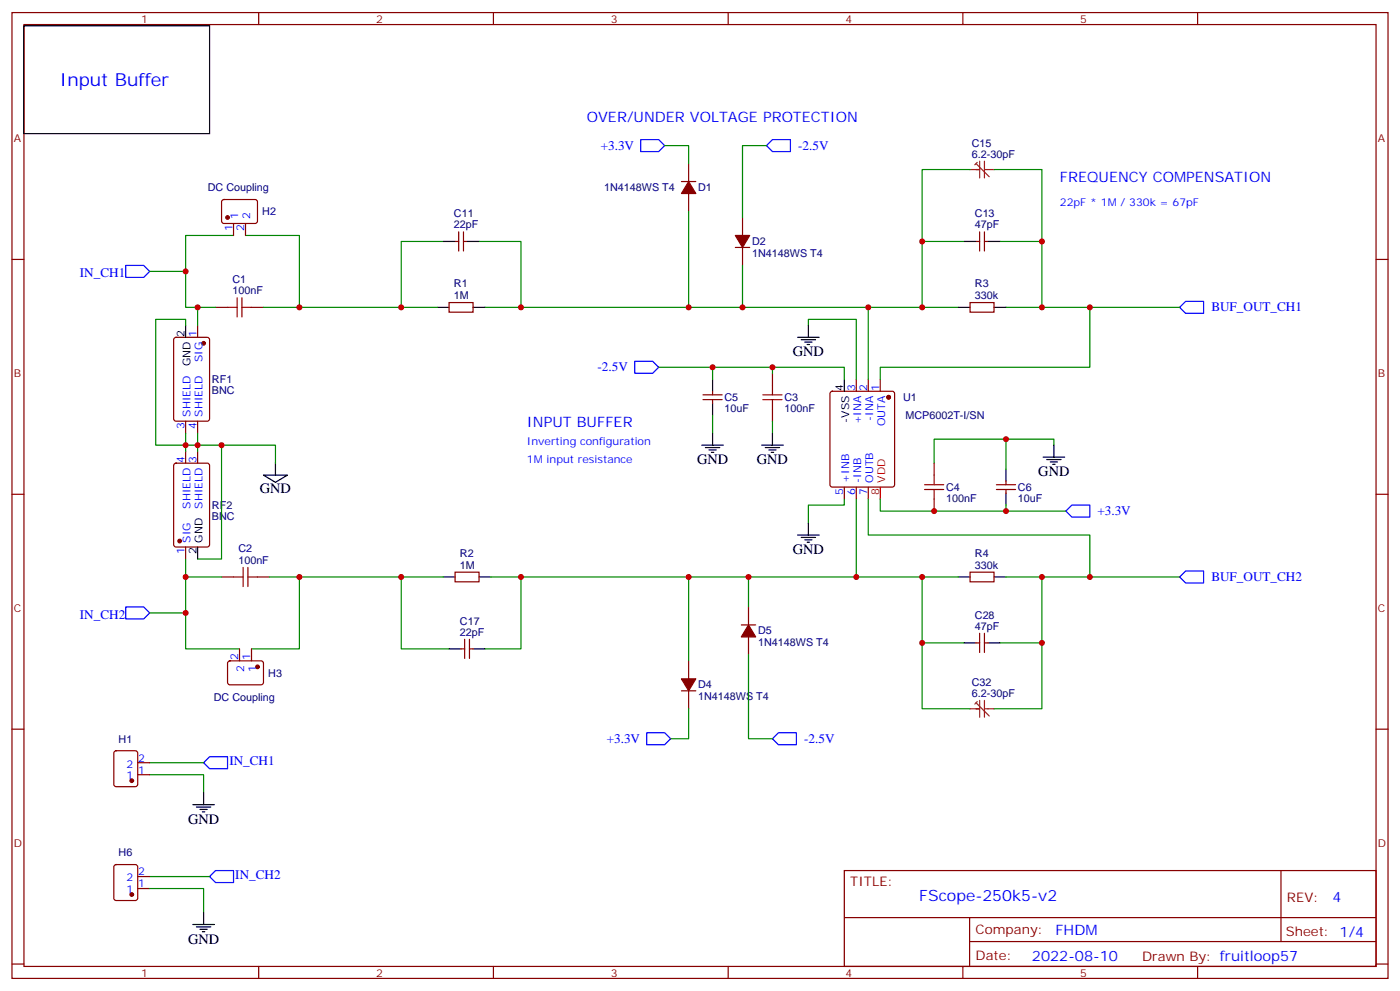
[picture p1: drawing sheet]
<svg xmlns="http://www.w3.org/2000/svg" width="412mm" height="292mm" viewBox="0 0 412 292" stroke-linecap="round" stroke-linejoin="round" font-family="sans-serif">
<g fill="none" stroke="#870000" stroke-width=".35">
<path d="M3.5 3.7h405.4v284.3h-405.4zM7.1 7.2h398.2v277.3h-398.2zM76.2 3.7v3.5M145.3 3.7v3.5M214.5 3.7v3.5M283.6 3.7v3.5M352.8 3.7v3.5M65.5 58.9l.5-.2 9.4 .1 .4 .6v6l-.7 .4-9.4-.1-.4-.6v-5.7zM200.7 53.4h4.3M202.8 48.2v5.2M202.8 57v5.3M3.5 76.4h3.6"/>
<path d="M68.8 65.8v3.5M72.3 65.8v3.5M134.1 71.1h1M135.1 68.3v5.6M136.5 71.1h1.1M136.5 68.3v5.6M216.6 72.8h4.2M218.7 64v5.3M218.7 72.8v5.3M287.5 71.1h1.1M288.6 68.3v5.6M290 68.3v5.6"/>
<path d="M290 71.1h1M405.3 76.4h3.6M51.4 99.5l.5-.2h9.1l.7 .4v23.6l-.4 .6-9.4 .1-.7-.5v-23.5zM58.2 95.8v3.5M63.5 90.5h3.5M74.1 90.5h3.5M132.3 89.1h7v2.8h-7zM285.8 89.1h7v2.8h-7zM207.1 117.7h5.6M207.1 116.2h5.6M209.9 115.2v1M209.9 117.7v1"/>
<path d="M227.5 109.9v3.5M244.7 115.4l.5-.2h17.6l.7 .4v27.1l-.4 .6-17.9 .1-.7-.5v-27zM252.2 111.7v3.5M255.8 111.7v3.5M259.3 111.7v3.5M51.4 136.6l.5-.3h9.1l.7 .5v23.5l-.4 .7h-9.4l-.7-.4v-23.5zM54.7 124v3.5M54.7 132.8v3.5M58.2 124v3.5M58.2 132.8v3.5M227.5 120.5v3.5M275.2 136.3v3.6"/>
<path d="M3.5 145.5h3.6M248.7 143.4v3.5M252.2 143.4v3.5M255.8 143.4v3.5M275.2 146.9v3.6M293.5 144.1h5.7M293.5 142.7h5.7M296.3 141.6v1.1M296.3 144.1v1.1M405.3 145.5h3.6M54.7 161v3.6M65.3 169.9h3.5"/>
<path d="M75.8 169.9h3.6M134.1 168.5h7v2.8h-7zM220.5 178.7v5.3M285.8 168.5h7v2.8h-7zM67.3 194.8l.4-.2h9.5l.4 .7-.1 5.9-.6 .4-9.4-.1-.5-.6v-5.6zM70.6 191v3.6M74.1 191v3.6M135.8 191h1.1M136.9 188.2v5.7M138.3 188.2v5.7M138.3 191h1M202.8 194.6v5.2"/>
<path d="M218.4 184h4.2M220.5 187.5v5.3M287.5 189.3h1.1M288.6 186.4v5.7M290 186.4v5.7M290 189.3h1M3.5 214.7h3.6M200.7 203.4h4.3M202.8 203.4v5.3M405.3 214.7h3.6M33.7 221.2l.5-.2h5.7l.6 .4 .1 9.5-.5 .6-5.9 .1-.6-.5-.1-9.4zM40.6 228.1h3.5"/>
<path d="M40.6 224.5h3.5M33.7 254.7l.5-.2h5.7l.6 .5 .1 9.4-.5 .7h-5.9l-.6-.4-.1-9.5zM40.6 258.1h3.5M248.7 256.3h156.6v28.2h-156.6zM377.3 256.3v20.9M40.6 261.6h3.5M248.7 270.1h156.5M285.6 277.2h119.6M285.6 270.1v14.2M3.5 283.8h3.6M76.2 284.5v3.5M145.3 284.5v3.5"/>
<path d="M214.5 284.5v3.5M283.6 284.5v3.5M352.8 284.5v3.5M405.3 283.8h3.6"/>
</g>
<g fill="#870000" stroke="#870000" stroke-width=".35">
<path d="M202.8 53.4l2.2 3.6h-4.3z"/>
<path d="M216.6 69.3h4.2l-2.1 3.5z"/>
<path d="M200.7 199.8h4.3l-2.2 3.6z"/>
<path d="M220.5 184l2.1 3.5h-4.2z"/>
<circle cx="261.8" cy="116.9" r=".53"/>
<circle cx="60" cy="101.1" r=".53"/>
<circle cx="52.9" cy="159.3" r=".53"/>
<circle cx="67" cy="64" r=".53"/>
<circle cx="75.8" cy="196.3" r=".53"/>
<circle cx="38.8" cy="229.8" r=".53"/>
<circle cx="38.8" cy="263.3" r=".53"/>
</g>
<g fill="none" stroke="#000" stroke-width=".35">
<path d="M7.1 7.6h54.6v31.7h-54.6zM130.5 71.1h3.6M137.6 71.1h3.5M284 71.1h3.5M291 71.1h3.6M54.7 95.8v3.5M128.8 90.5h3.5M139.3 90.5h3.6M234.9 99.3h6.4M238.1 95.8v3.5M282.2 90.5h3.6M292.8 90.5h3.5"/>
<path d="M209.9 111.7v3.5M209.9 118.7v3.5M236 100h4.2M237.1 100.7h2.1M237.8 101.4h.7M248.7 111.7v3.5M77.6 139.9h7.1l-3.6 2.1zM81.1 136.3v3.6M206.7 131.1h6.4M207.8 131.8h4.2M208.8 132.5h2.2M209.5 133.2h.8"/>
<path d="M209.9 127.5v3.6M224.4 131.1h6.3M225.4 131.8h4.3M226.5 132.5h2.1M227.2 133.2h.7M227.5 127.5v3.6M296.3 138.1v3.5M307.3 134.6h6.3M308.3 135.3h4.3M309.4 136h2.1M310.1 136.7h.7M310.4 131.1v3.5"/>
<path d="M234.9 157.5h6.4M236 158.2h4.2M237.1 158.9h2.1M237.8 159.6h.7M238.1 154v3.5M296.3 145.2v3.5M58.2 161v3.6M130.5 169.9h3.6M141.1 169.9h3.5M282.2 169.9h3.6M292.8 169.9h3.5M132.3 191h3.5"/>
<path d="M139.3 191h3.6M284 189.3h3.5M291 189.3h3.6M56.8 236.9h6.3M57.9 237.6h4.2M58.9 238.3h2.1M59.6 239h.7M60 233.4v3.5M56.8 272.2h6.3M57.9 272.9h4.2M58.9 273.6h2.1M59.6 274.3h.7"/>
<path d="M60 268.6v3.6"/>
</g>
<path d="M259.3 143.4v3.5" fill="none" stroke="#f00" stroke-width=".35"/>
<g fill="none" stroke="#a10000" stroke-width=".35">
<path d="M67 90.5h2.8M69.8 87.7v5.6M71.3 90.5h2.8M71.3 87.7v5.6M224.7 116.2h5.7M224.7 117.7h5.7M227.5 113.4v2.8M227.5 117.7v2.8M275.2 139.9v2.8M272.3 144.1h5.7M272.3 142.7h5.7M275.2 144.1v2.8"/>
<path d="M68.8 169.9h2.8M71.6 167v5.7M73 169.9h2.8M73 167v5.7"/>
</g>
<path d="M188.7 41.1h5.3l1.8 1.8-1.8 1.7h-5.3zM225.8 42.9l1.7-1.8h5.3v3.5h-5.3zM37 78.1h5.3l1.8 1.8-1.8 1.8h-5.3zM349.2 88.7h5.3v3.6h-5.3l-1.7-1.8zM187 106.4h5.3l1.7 1.7-1.7 1.8h-5.3zM314 150.5l1.7-1.8h5.3v3.5h-5.3zM37 178.7h5.3l1.8 1.7-1.8 1.8h-5.3zM347.5 169.9l1.7-1.8h5.3v3.5h-5.3zM190.5 215.7h5.3l1.8 1.8-1.8 1.8h-5.3zM229.3 215.7h5.3v3.6h-5.3l-1.8-1.8zM61.7 222.8h5.3v3.5h-5.3l-1.7-1.8zM61.7 258.1l1.8-1.8h5.3v3.5h-5.3z" fill="none" stroke="#00f" stroke-width=".35"/>
<g fill="none" stroke="#008700" stroke-width=".35">
<path d="M195.8 42.9h7v5.3M225.8 42.9h-7.1v21.1M285.8 49.9h-14.2v40.6M292.8 49.9h14.1v40.6M44.1 79.9h10.6M68.8 69.3h-14.1v21.2h8.8M72.3 69.3h15.9v21.2M130.5 71.1h-12.3v19.4M141.1 71.1h12.4v19.4M202.8 62.3v28.2M218.7 78.1v12.4M271.6 71.1h12.4"/>
<path d="M294.6 71.1h12.3M54.7 95.8v-1.8h-8.8v37.1h35.2v5.2M58.2 90.5v5.3M77.6 90.5h51.2M142.9 90.5h139.3M238.1 95.8v-1.8h14.1v17.7M255.8 90.5v21.2M296.3 90.5h51.2M321 90.5v17.6h-61.7v3.6M194 108.1h54.7v3.6M209.9 108.1v3.6M227.5 108.1v1.8"/>
<path d="M54.7 127.5v5.3M58.2 127.5v5.3M65.3 131.1v33.5h-7.1M209.9 122.2v5.3M227.5 124v3.5M296.3 129.3v8.8M310.4 131.1v-1.8h-35.2v7M248.7 146.9v1.8h-10.6v5.3M252.2 146.9v23M255.8 146.9v10.6h65.2v12.4M259.3 146.9v3.6h54.7M296.3 148.7v1.8"/>
<path d="M54.7 164.6v5.3M65.3 169.9h-10.6v21.1h15.9M79.4 169.9h51.1M88.2 169.9v21.1h-14.1M118.2 169.9v21.1h14.1M144.6 169.9h137.6M153.5 169.9v21.1h-10.6M202.8 169.9v24.7M220.5 169.9v8.8M271.6 169.9v38.8h14.2M296.3 169.9h51.2M306.9 169.9v38.8h-14.1"/>
<path d="M44.1 180.4h10.6M220.5 192.8v24.7h7M271.6 189.3h12.4M294.6 189.3h12.3M202.8 208.7v8.8h-5.2M44.1 228.1h15.9v5.3M44.1 224.5h15.9M44.1 258.1h17.6M44.1 261.6h15.9v7"/>
</g>
<path d="M285.8 49.9h1.7M291 49.9h1.8M285.8 208.7h1.7M291 208.7h1.8" fill="none" stroke="#8c2424" stroke-width=".35"/>
<g fill="#8c2424" stroke="#8c2424" stroke-width=".35">
<path d="M287.5 48.2l3.9 3.8z"/>
<path d="M290 49.9h1z"/>
<path d="M290 47.4v5z"/>
<path d="M288.6 47.4v5z"/>
<path d="M287.5 49.9h1.1z"/>
<path d="M287.9 47.8l-.7 .7z"/>
<path d="M287.5 206.9l3.9 3.9z"/>
<path d="M290 208.7h1z"/>
<path d="M290 206.2v4.9z"/>
<path d="M288.6 206.2v4.9z"/>
<path d="M287.5 208.7h1.1z"/>
<path d="M287.9 206.6l-.7 .7z"/>
</g>
<g fill="#c00">
<circle cx="54.7" cy="79.9" r=".88"/>
<circle cx="202.8" cy="90.5" r=".88"/>
<circle cx="218.7" cy="90.5" r=".88"/>
<circle cx="209.9" cy="108.1" r=".88"/>
<circle cx="227.5" cy="108.1" r=".88"/>
<circle cx="275.2" cy="150.5" r=".88"/>
<circle cx="296.3" cy="129.3" r=".88"/>
<circle cx="54.7" cy="180.4" r=".88"/>
<circle cx="88.2" cy="90.5" r=".88"/>
<circle cx="321" cy="90.5" r=".88"/>
<circle cx="255.8" cy="90.5" r=".88"/>
<circle cx="296.3" cy="150.5" r=".88"/>
<circle cx="58.2" cy="90.5" r=".88"/>
<circle cx="54.7" cy="169.9" r=".88"/>
<circle cx="54.7" cy="131.1" r=".88"/>
<circle cx="65.3" cy="131.1" r=".88"/>
<circle cx="58.2" cy="131.1" r=".88"/>
<circle cx="306.9" cy="90.5" r=".88"/>
<circle cx="271.6" cy="90.5" r=".88"/>
<circle cx="306.9" cy="71.1" r=".88"/>
<circle cx="271.6" cy="71.1" r=".88"/>
<circle cx="153.5" cy="90.5" r=".88"/>
<circle cx="118.2" cy="90.5" r=".88"/>
<circle cx="88.2" cy="169.9" r=".88"/>
<circle cx="202.8" cy="169.9" r=".88"/>
<circle cx="220.5" cy="169.9" r=".88"/>
<circle cx="252.2" cy="169.9" r=".88"/>
<circle cx="321" cy="169.9" r=".88"/>
<circle cx="118.2" cy="169.9" r=".88"/>
<circle cx="153.5" cy="169.9" r=".88"/>
<circle cx="271.6" cy="169.9" r=".88"/>
<circle cx="306.9" cy="169.9" r=".88"/>
<circle cx="271.6" cy="189.3" r=".88"/>
<circle cx="306.9" cy="189.3" r=".88"/>
</g>
<text font-size="5.3" fill="#00f" x="17.6" y="25.2">Input Buffer</text>
<text font-size="4.6" fill="#00f" x="270.8" y="265.3">FScope-250k5-v2</text>
<g font-size="4.2" fill="#00f">
<text x="172.9" y="35.8">OVER/UNDER VOLTAGE PROTECTION</text>
<text x="312.2" y="53.4">FREQUENCY COMPENSATION</text>
<text x="155.2" y="125.8">INPUT BUFFER</text>
<text x="392.5" y="265.6">4</text>
<text x="310.9" y="275.1">FHDM</text>
<text x="304" y="282.9">2022-08-10</text>
</g>
<g font-size="4.2">
<text x="233.5" y="105">GND</text>
<text x="205.3" y="136.7">GND</text>
<text x="223" y="136.7">GND</text>
<text x="305.9" y="140.2">GND</text>
<text x="76.6" y="145.2">GND</text>
<text x="233.5" y="163.2">GND</text>
<text x="55.4" y="242.5">GND</text>
<text x="55.4" y="277.8">GND</text>
</g>
<g font-size="3.9" fill="#00f">
<text x="177" y="44.1">+3.3V</text>
<text x="235.1" y="44.1">-2.5V</text>
<text x="23.5" y="81.6">IN_CH1</text>
<text x="356.8" y="91.7">BUF_OUT_CH1</text>
<text x="176" y="109.3">-2.5V</text>
<text x="323.3" y="151.6">+3.3V</text>
<text x="356.8" y="171.1">BUF_OUT_CH2</text>
<text x="23.5" y="182.2">IN_CH2</text>
<text x="178.7" y="218.7">+3.3V</text>
<text x="236.9" y="218.7">-2.5V</text>
<text x="67.6" y="225.3">IN_CH1</text>
<text x="69.3" y="258.8">IN_CH2</text>
</g>
<g font-size="3.9" fill="#800">
<text x="250.5" y="260.9">TITLE:</text>
<text x="379.1" y="265.6">REV:</text>
<text x="287.4" y="275.1">Company:</text>
<text x="378.7" y="275.7">Sheet: 1/4</text>
<text x="287.4" y="282.8">Date:</text>
<text x="336.4" y="282.8">Drawn By: fruitloop57</text>
</g>
<g font-size="3.2" fill="#800">
<text x="41.6" y="6.7">1</text>
<text x="110.8" y="6.7">2</text>
<text x="179.9" y="6.7">3</text>
<text x="249.1" y="6.7">4</text>
<text x="318.2" y="6.7">5</text>
<text x="4.1" y="41.8">A</text>
<text x="405.9" y="41.8">A</text>
<text x="4.1" y="110.9">B</text>
<text x="405.9" y="110.9">B</text>
<text x="4.1" y="180.1">C</text>
<text x="405.9" y="180.1">C</text>
<text x="4.1" y="249.2">D</text>
<text x="405.9" y="249.2">D</text>
<text x="41.6" y="287.5">1</text>
<text x="110.8" y="287.5">2</text>
<text x="179.9" y="287.5">3</text>
<text x="249.1" y="287.5">4</text>
<text x="318.2" y="287.5">5</text>
</g>
<g font-size="3.2" fill="#000080">
<text x="286.3" y="46.4">6.2-30pF</text>
<text x="286.3" y="43.2">C15</text>
<text x="61.2" y="56.3">DC Coupling</text>
<text x="178" y="56.4">1N4148WS T4</text>
<text x="205.7" y="56.3">D1</text>
<text x="77.3" y="63.4">H2</text>
<text x="133.7" y="64">C11</text>
<text x="287.2" y="64">C13</text>
<text x="133.7" y="67.2">22pF</text>
<text x="287.2" y="67.2">47pF</text>
<text x="221.5" y="75.5">1N4148WS T4</text>
<text x="221.5" y="72.1">D2</text>
<text x="68.4" y="83.2">C1</text>
<text x="68.4" y="86.6">100nF</text>
<text x="133.7" y="88">1M</text>
<text x="133.7" y="84.6">R1</text>
<text x="287.2" y="88">330k</text>
<text x="287.2" y="84.6">R3</text>
<text x="62.4" y="112.8">RF1</text>
<text x="62.4" y="116">BNC</text>
<text x="213.4" y="118">C5</text>
<text x="231.1" y="118">C3</text>
<text x="266" y="118">U1</text>
<text x="213.4" y="121.4">10uF</text>
<text x="231.1" y="121.4">100nF</text>
<text x="266.7" y="123.3">MCP6002T-I/SN</text>
<text x="62.4" y="149.8">RF2</text>
<text x="278.7" y="147.8">100nF</text>
<text x="278.7" y="144.4">C4</text>
<text x="299.9" y="147.8">10uF</text>
<text x="299.9" y="144.4">C6</text>
<text x="62.4" y="153.1">BNC</text>
<text x="70.2" y="166">100nF</text>
<text x="70.2" y="162.5">C2</text>
<text x="135.5" y="167.4">1M</text>
<text x="135.5" y="164">R2</text>
<text x="287.2" y="167.4">330k</text>
<text x="287.2" y="164">R4</text>
<text x="135.5" y="183.9">C17</text>
<text x="287.2" y="185.4">47pF</text>
<text x="287.2" y="182.2">C28</text>
<text x="135.5" y="187.1">22pF</text>
<text x="223.3" y="190.2">1N4148WS T4</text>
<text x="223.3" y="186.8">D5</text>
<text x="79" y="199.2">H3</text>
<text x="205.7" y="202.7">D4</text>
<text x="286.3" y="202">C32</text>
<text x="63" y="206.3">DC Coupling</text>
<text x="205.7" y="206">1N4148WS T4</text>
<text x="286.3" y="205.1">6.2-30pF</text>
<text x="34.9" y="218.6">H1</text>
<text x="34.9" y="252.1">H6</text>
</g>
<g font-size="3.2" fill="#00f">
<text x="70.2" y="64.5" transform="rotate(-90 70.2 64.5)">1</text>
<text x="73.7" y="64.5" transform="rotate(-90 73.7 64.5)">2</text>
<text x="312.2" y="60.5">22pF * 1M / 330k = 67pF</text>
<text x="68.4" y="68" transform="rotate(-90 68.4 68)">1</text>
<text x="72" y="68" transform="rotate(-90 72 68)">2</text>
<text x="57.9" y="99.1" transform="rotate(-90 57.9 99.1)">1</text>
<text x="59.6" y="106.6" transform="rotate(-90 59.6 106.6)">SIG</text>
<text x="251.9" y="115" transform="rotate(-90 251.9 115)">3</text>
<text x="255.4" y="115" transform="rotate(-90 255.4 115)">2</text>
<text x="258.9" y="115" transform="rotate(-90 258.9 115)">1</text>
<text x="56.1" y="122.7" transform="rotate(-90 56.1 122.7)">SHIELD</text>
<text x="59.6" y="122.7" transform="rotate(-90 59.6 122.7)">SHIELD</text>
<text x="253.6" y="125" transform="rotate(-90 253.6 125)">+INA</text>
<text x="257.2" y="123.8" transform="rotate(-90 257.2 123.8)">-INA</text>
<text x="260.7" y="125.4" transform="rotate(-90 260.7 125.4)">OUTA</text>
<text x="54.3" y="126.2" transform="rotate(-90 54.3 126.2)">3</text>
<text x="57.9" y="126.2" transform="rotate(-90 57.9 126.2)">4</text>
<text x="155.2" y="131.1">Inverting configuration</text>
<text x="54.3" y="136.2" transform="rotate(-90 54.3 136.2)">4</text>
<text x="57.9" y="136.2" transform="rotate(-90 57.9 136.2)">3</text>
<text x="155.2" y="136.3">1M input resistance</text>
<text x="250.1" y="142.1" transform="rotate(-90 250.1 142.1)">+INB</text>
<text x="253.6" y="142.1" transform="rotate(-90 253.6 142.1)">-INB</text>
<text x="257.2" y="142.1" transform="rotate(-90 257.2 142.1)">OUTB</text>
<text x="56.1" y="149.8" transform="rotate(-90 56.1 149.8)">SHIELD</text>
<text x="59.6" y="149.8" transform="rotate(-90 59.6 149.8)">SHIELD</text>
<text x="248.4" y="145.6" transform="rotate(-90 248.4 145.6)">5</text>
<text x="251.9" y="145.6" transform="rotate(-90 251.9 145.6)">6</text>
<text x="255.4" y="145.6" transform="rotate(-90 255.4 145.6)">7</text>
<text x="56.1" y="159.7" transform="rotate(-90 56.1 159.7)">SIG</text>
<text x="54.3" y="163.2" transform="rotate(-90 54.3 163.2)">1</text>
<text x="70.2" y="194.4" transform="rotate(-90 70.2 194.4)">2</text>
<text x="72" y="197.9" transform="rotate(-90 72 197.9)">2</text>
<text x="73.7" y="194.4" transform="rotate(-90 73.7 194.4)">1</text>
<text x="75.5" y="197.9" transform="rotate(-90 75.5 197.9)">1</text>
<text x="37.2" y="226">2</text>
<text x="40.7" y="227.7">1</text>
<text x="40.7" y="224.2">2</text>
<text x="37.2" y="229.5">1</text>
<text x="40.7" y="257.7">2</text>
<text x="37.2" y="263">1</text>
<text x="37.2" y="259.5">2</text>
<text x="40.7" y="261.2">1</text>
</g>
<g font-size="3.2">
<text x="54.3" y="99.1" transform="rotate(-90 54.3 99.1)">2</text>
<text x="56.1" y="107.9" transform="rotate(-90 56.1 107.9)">GND</text>
<text x="248.4" y="115" transform="rotate(-90 248.4 115)">4</text>
<text x="250.1" y="124.4" transform="rotate(-90 250.1 124.4)">-VSS</text>
<text x="59.6" y="159.7" transform="rotate(-90 59.6 159.7)">GND</text>
<text x="57.9" y="163.2" transform="rotate(-90 57.9 163.2)">2</text>
</g>
<g font-size="3.2" fill="#f00">
<text x="260.7" y="142.1" transform="rotate(-90 260.7 142.1)">VDD</text>
<text x="258.9" y="145.6" transform="rotate(-90 258.9 145.6)">8</text>
</g>
</svg>
